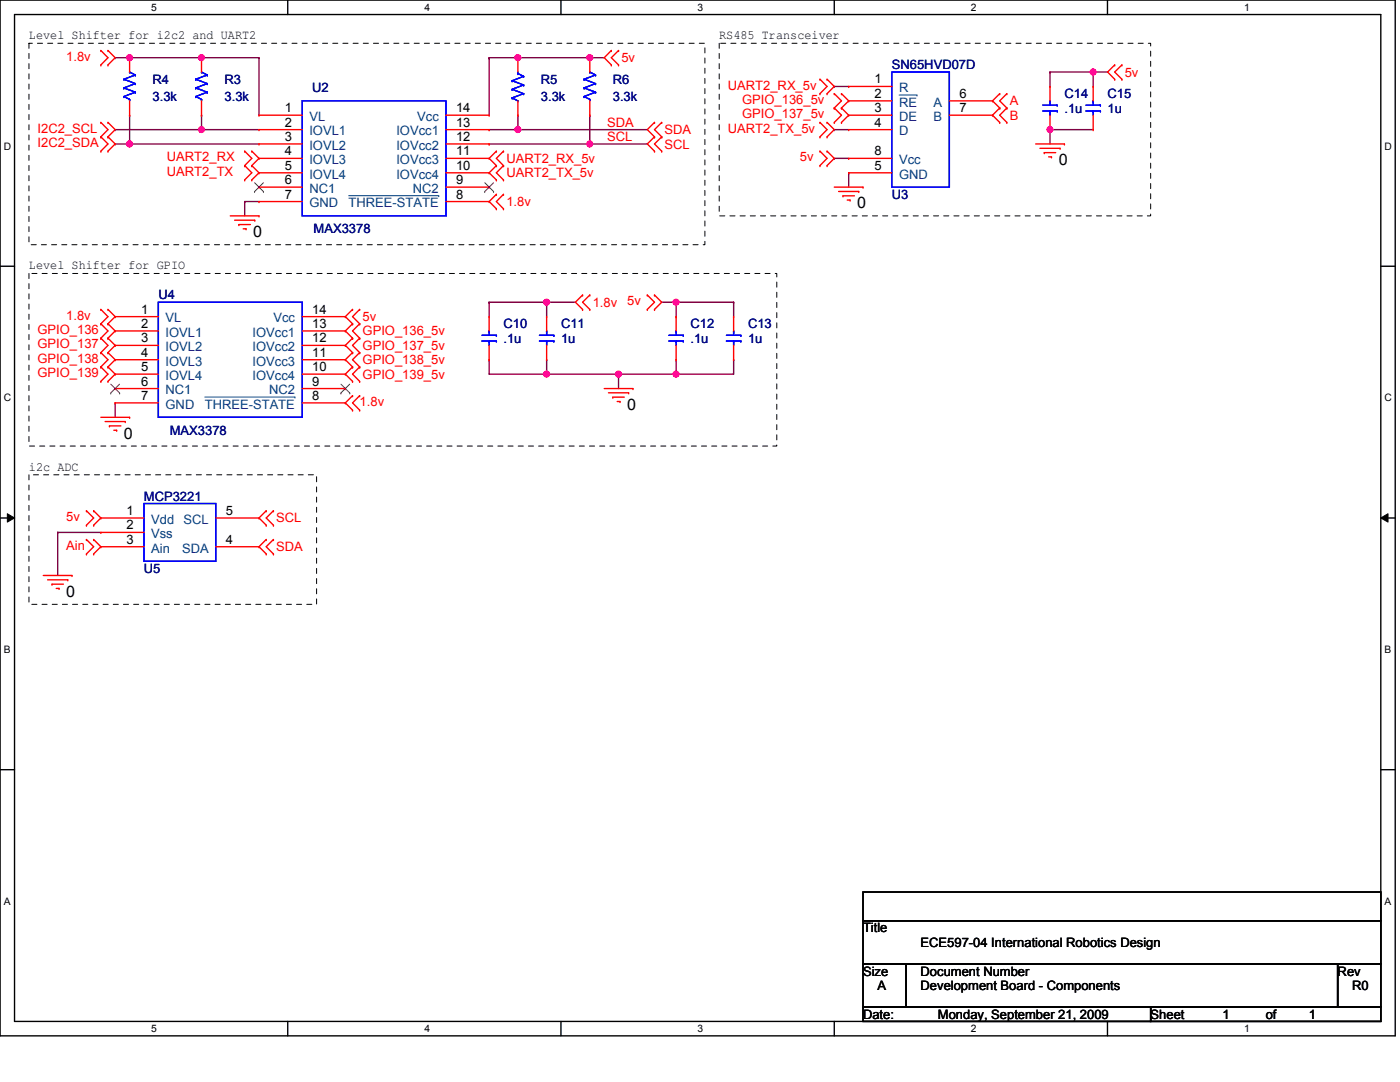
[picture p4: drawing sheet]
<svg xmlns="http://www.w3.org/2000/svg" width="279mm" height="216mm" viewBox="0 0 279 216" stroke-linecap="round" stroke-linejoin="round" font-family="sans-serif">
<path d="M0 0h278.4v206.7h-278.4zM2.9 2.9h272.7v200.9h-272.7z" fill="none" stroke="#000" stroke-width=".28"/>
<g fill="#fff">
<path d="M30.2 .3h1.1v2.3h-1.1z"/>
<path d="M30.2 204.1h1.1v2.3h-1.1z"/>
</g>
<path d="M57.4 0v2.9M57.4 203.8v2.9" fill="none" stroke="#000" stroke-width=".28"/>
<g fill="#fff">
<path d="M84.7 .3h1.1v2.3h-1.1z"/>
<path d="M84.7 204.1h1.1v2.3h-1.1z"/>
</g>
<path d="M112 0v2.9M112 203.8v2.9" fill="none" stroke="#000" stroke-width=".28"/>
<g fill="#fff">
<path d="M139.2 .3h1.2v2.3h-1.2z"/>
<path d="M139.2 204.1h1.2v2.3h-1.2z"/>
</g>
<path d="M166.5 0v2.9M166.5 203.8v2.9" fill="none" stroke="#000" stroke-width=".28"/>
<g fill="#fff">
<path d="M193.8 .3h1.1v2.3h-1.1z"/>
<path d="M193.8 204.1h1.1v2.3h-1.1z"/>
</g>
<path d="M221 0v2.9M221 203.8v2.9" fill="none" stroke="#000" stroke-width=".28"/>
<g fill="#fff">
<path d="M248.3 .3h1.1v2.3h-1.1z"/>
<path d="M248.3 204.1h1.1v2.3h-1.1z"/>
<path d="M.7 28h1.5v2.3h-1.5z"/>
<path d="M276.3 28h1.5v2.3h-1.5z"/>
<path d="M.7 78.2h1.5v2.3h-1.5z"/>
<path d="M276.3 78.2h1.5v2.3h-1.5z"/>
</g>
<path d="M0 53.1h2.9M275.6 53.1h2.8" fill="none" stroke="#000" stroke-width=".28"/>
<g fill="#fff">
<path d="M.7 128.5h1.4v2.2h-1.4z"/>
<path d="M276.3 128.5h1.4v2.2h-1.4z"/>
</g>
<path d="M0 103.4h2.9M275.6 103.4h2.8" fill="none" stroke="#000" stroke-width=".28"/>
<path d="M1.5 102.5l1.4 .9-1.4 .8zM275.6 103.4l1.4-.9v1.7z" fill="#000"/>
<path d="M1.5 102.5l1.4 .9-1.4 .8zM275.6 103.4l1.4-.9v1.7z" fill="none" stroke="#000" stroke-width=".2"/>
<g fill="#fff">
<path d="M.7 178.7h1.4v2.3h-1.4z"/>
<path d="M276.3 178.7h1.4v2.3h-1.4z"/>
</g>
<path d="M0 153.6h2.9M275.6 153.6h2.8" fill="none" stroke="#000" stroke-width=".28"/>
<path d="M5.8 8.6h134.9v40.2h-134.9zM143.5 8.6h86.1v34.5h-86.1zM5.8 54.6h149.2v34.4h-149.2zM5.8 94.7h57.4v25.9h-57.4z" fill="none" stroke="#000" stroke-width=".2" stroke-dasharray="1 1 1 1 1 1 1 1"/>
<path d="M23 11.5h.1M23 11.5h2.9M40.2 11.5h.1M40.2 11.5h11.5M48.8 40.2h.1M48.8 40.2h2.9M48.8 40.2v2.9" fill="none" stroke="#800040" stroke-width=".28"/>
<circle cx="40.2" cy="11.5" r=".57" fill="#f0f"/>
<circle cx="40.2" cy="11.5" r=".57" fill="none" stroke="#f0f" stroke-width=".28"/>
<path d="M51.7 11.5h.1M51.7 11.5v11.5M25.9 28.7h.1M25.9 28.7h25.8M40.2 23h.1M40.2 25.9h.1M40.2 23v2.9M40.2 25.9h11.5" fill="none" stroke="#800040" stroke-width=".28"/>
<circle cx="25.8" cy="28.7" r=".57" fill="#f0f"/>
<circle cx="25.8" cy="28.7" r=".57" fill="none" stroke="#f0f" stroke-width=".28"/>
<path d="M23 25.9h.1M23 25.9h17.2M25.9 23h.1M25.9 23v5.7" fill="none" stroke="#800040" stroke-width=".28"/>
<circle cx="40.2" cy="25.9" r=".57" fill="#f0f"/>
<circle cx="40.2" cy="25.9" r=".57" fill="none" stroke="#f0f" stroke-width=".28"/>
<path d="M25.9 11.5h.1M25.9 11.5h14.3M23 28.7h.1M23 28.7h2.9" fill="none" stroke="#800040" stroke-width=".28"/>
<circle cx="25.9" cy="11.5" r=".57" fill="#f0f"/>
<circle cx="25.9" cy="11.5" r=".57" fill="none" stroke="#f0f" stroke-width=".28"/>
<path d="M103.4 23h.1M103.4 25.9h.1M103.4 23v2.9M103.4 25.9h25.8" fill="none" stroke="#800040" stroke-width=".28"/>
<circle cx="103.3" cy="25.9" r=".57" fill="#f0f"/>
<circle cx="103.3" cy="25.9" r=".57" fill="none" stroke="#f0f" stroke-width=".28"/>
<path d="M117.7 28.7h.1M117.7 23h.1M117.7 28.7h11.5M117.7 23v5.7" fill="none" stroke="#800040" stroke-width=".28"/>
<circle cx="117.7" cy="28.7" r=".57" fill="#f0f"/>
<circle cx="117.7" cy="28.7" r=".57" fill="none" stroke="#f0f" stroke-width=".28"/>
<path d="M103.4 11.5h.1M103.4 11.5h14.3" fill="none" stroke="#800040" stroke-width=".28"/>
<circle cx="117.7" cy="11.5" r=".57" fill="#f0f"/>
<circle cx="117.7" cy="11.5" r=".57" fill="none" stroke="#f0f" stroke-width=".28"/>
<circle cx="103.3" cy="11.5" r=".57" fill="#f0f"/>
<circle cx="103.3" cy="11.5" r=".57" fill="none" stroke="#f0f" stroke-width=".28"/>
<g fill="none" stroke="#800040" stroke-width=".28">
<path d="M97.6 11.5h.1M97.6 11.5h5.8M97.6 11.5v11.5M117.7 11.5h.1M117.7 11.5h2.9M166.5 17.3h.1M166.5 17.3h2.9M97.6 25.9h.1M97.6 28.7h.1M97.6 25.9h5.8M97.6 28.7h20.1M166.5 25.9h.1"/>
<path d="M166.5 31.6h.1M166.5 25.9h2.9M166.5 31.6h2.9M169.4 34.5h.1M169.4 34.5v2.8M109.1 60.3h.1M109.1 60.3h5.7M123.4 74.7h.1M123.4 74.7v2.8M23 80.4h.1M23 80.4v2.9M11.5 106.2h.1"/>
<path d="M11.5 106.2v8.6M11.5 106.2h8.6"/>
</g>
<circle cx="109.1" cy="60.3" r=".57" fill="#f0f"/>
<circle cx="109.1" cy="60.3" r=".57" fill="none" stroke="#f0f" stroke-width=".28"/>
<path d="M97.6 71.8h.1M97.6 60.3h.1M97.6 60.3v2.9M97.6 71.8v2.9M97.6 60.3h11.5M109.1 71.8h.1M109.1 60.3h.1M109.1 60.3v2.9M109.1 71.8v2.9M132.1 60.3h2.8M134.9 60.3h.1" fill="none" stroke="#800040" stroke-width=".28"/>
<circle cx="134.9" cy="60.3" r=".57" fill="#f0f"/>
<circle cx="134.9" cy="60.3" r=".57" fill="none" stroke="#f0f" stroke-width=".28"/>
<path d="M134.9 63.2h.1M134.9 74.7h.1M146.4 60.3h.1M146.4 71.8h.1M146.4 60.3h-11.5v2.9M146.4 60.3v2.9M146.4 71.8v2.9h-11.5" fill="none" stroke="#800040" stroke-width=".28"/>
<circle cx="134.9" cy="74.6" r=".57" fill="#f0f"/>
<circle cx="134.9" cy="74.6" r=".57" fill="none" stroke="#f0f" stroke-width=".28"/>
<path d="M109.1 74.7h.1M123.4 74.7h.1M134.9 71.8h.1M134.9 71.8v2.9h-37.3" fill="none" stroke="#800040" stroke-width=".28"/>
<circle cx="109.1" cy="74.6" r=".57" fill="#f0f"/>
<circle cx="109.1" cy="74.6" r=".57" fill="none" stroke="#f0f" stroke-width=".28"/>
<circle cx="123.4" cy="74.6" r=".57" fill="#f0f"/>
<circle cx="123.4" cy="74.6" r=".57" fill="none" stroke="#f0f" stroke-width=".28"/>
<path d="M209.5 25.9h.1M209.5 25.9h8.7M209.5 25.9v2.8" fill="none" stroke="#800040" stroke-width=".28"/>
<circle cx="209.5" cy="25.9" r=".57" fill="#f0f"/>
<circle cx="209.5" cy="25.9" r=".57" fill="none" stroke="#f0f" stroke-width=".28"/>
<path d="M209.5 14.4h.1M209.5 14.4v2.9M218.2 14.4h.1M218.2 14.4h2.8" fill="none" stroke="#800040" stroke-width=".28"/>
<circle cx="218.1" cy="14.4" r=".57" fill="#f0f"/>
<circle cx="218.1" cy="14.4" r=".57" fill="none" stroke="#f0f" stroke-width=".28"/>
<path d="M209.5 14.4h.1M209.5 14.4h8.7M218.2 14.4h.1M218.2 14.4v2.9" fill="none" stroke="#800040" stroke-width=".28"/>
<g fill="none" stroke="#f00" stroke-width=".28">
<path d="M20.1 10.1h.1M20.1 13h.1M20.1 10.1l1.4 1.4-1.4 1.5M21.5 13h.1M21.5 10.1h.1M21.5 10.1l1.5 1.4-1.5 1.5M25.9 11.5h.1M25.9 11.5v2.9M40.2 11.5h.1M40.2 11.5v2.9M103.4 11.5h.1M103.4 11.5v2.9"/>
<path d="M117.7 11.5h.1M117.7 11.5v2.9M122 10.1h.1M122 13h.1M122 10.1l-1.4 1.4 1.4 1.5M123.4 13h.1M123.4 10.1h.1M123.4 10.1l-1.4 1.4 1.4 1.5M163.6 15.8h.1M163.6 18.7h.1M163.6 15.8l1.5 1.5-1.5 1.4M165.1 18.7h.1"/>
<path d="M165.1 15.8h.1M165.1 15.8l1.4 1.5-1.4 1.4M166.5 18.7h.1M166.5 18.7l1.4 1.4-1.4 1.4M167.9 18.7h.1M167.9 18.7l1.5 1.4M169.4 17.3h.1M169.4 17.3h8.6M199.5 18.7h.1M199.5 18.7l-1.4 1.4M200.9 18.7h.1M200.9 18.7l-1.4 1.4 1.4 1.4"/>
<path d="M209.5 17.3h.1M209.5 17.3v2.8M218.2 17.3h.1M218.2 17.3v2.8M222.5 13h.1M222.5 15.8h.1M222.5 13l-1.5 1.4 1.5 1.4M223.9 15.8h.1M223.9 13h.1M223.9 13l-1.4 1.4 1.4 1.4M20.1 24.4h.1M20.1 27.3h.1"/>
<path d="M20.1 30.2h.1M20.1 24.4l1.4 1.5-1.4 1.4M20.1 27.3l1.4 1.4-1.4 1.5M21.5 27.3h.1M21.5 24.4h.1M21.5 30.2h.1M21.5 24.4l1.5 1.5-1.5 1.4M21.5 27.3l1.5 1.4-1.5 1.5M25.9 23h.1M25.9 20.1v2.9M40.2 23h.1M40.2 20.1v2.9"/>
<path d="M48.8 30.2h.1M48.8 33h.1M48.8 35.9h.1M48.8 30.2l1.4 1.4-1.4 1.4M48.8 33l1.4 1.5-1.4 1.4M50.2 33h.1M50.2 30.2h.1M50.2 35.9h.1M50.2 30.2l1.5 1.4M50.2 33l1.5 1.5M51.7 23h.1M51.7 25.9h.1"/>
<path d="M51.7 28.7h.1M51.7 31.6h.1M51.7 34.5h.1M51.7 37.3h.1M51.7 37.3h8.6M51.7 28.7h8.6M51.7 31.6l-1.5 1.4M51.7 34.5l-1.5 1.4M51.7 23h8.6M51.7 25.9h8.6M51.7 31.6h8.6M51.7 34.5h8.6"/>
<path d="M89 37.3h8.6M89 28.7h8.6M89 23h8.6M89 25.9h8.6M89 31.6h8.6M89 34.5h8.6M97.6 37.3h.1M97.6 34.5h.1M97.6 31.6h.1M97.6 28.7h.1M97.6 25.9h.1M97.6 23h.1"/>
<path d="M97.6 31.6l1.5 1.4M97.6 34.5l1.5 1.4M99.1 38.8h.1M99.1 30.2h.1M99.1 33h.1M99.1 35.9h.1M99.1 38.8l-1.5 1.4M99.1 30.2l-1.5 1.4M99.1 33l-1.5 1.5M100.5 38.8h.1M100.5 33h.1M100.5 30.2h.1"/>
<path d="M100.5 35.9h.1M100.5 38.8l-1.4 1.4 1.4 1.5M100.5 30.2l-1.4 1.4 1.4 1.4M100.5 33l-1.4 1.5 1.4 1.4M103.4 23h.1M103.4 20.1v2.9M117.7 23h.1M117.7 20.1v2.9M130.6 24.4h.1M130.6 27.3h.1M130.6 30.2h.1M130.6 24.4l-1.4 1.5 1.4 1.4"/>
<path d="M130.6 27.3l-1.4 1.4 1.4 1.5M132.1 27.3h.1M132.1 24.4h.1M132.1 30.2h.1M132.1 24.4l-1.5 1.5 1.5 1.4M132.1 27.3l-1.5 1.4 1.5 1.5M163.6 30.2h.1M163.6 33h.1M163.6 24.4h.1M163.6 27.3h.1M163.6 30.2l1.5 1.4-1.5 1.4M163.6 24.4l1.5 1.5-1.5 1.4"/>
<path d="M165.1 33h.1M165.1 30.2h.1M165.1 27.3h.1M165.1 24.4h.1M165.1 30.2l1.4 1.4-1.4 1.4M165.1 24.4l1.4 1.5-1.4 1.4M166.5 21.5h.1M166.5 24.4h.1M166.5 37.3h5.7M166.5 21.5l1.4 1.5-1.4 1.4M167.4 38.2h4M167.9 21.5h.1"/>
<path d="M167.9 24.4h.1M167.9 21.5l1.5 1.5M168.2 39.1h.1M168.2 39.1h2.3M169.1 39.9h.6M169.4 20.1h.1M169.4 23h.1M169.4 25.9h.1M169.4 31.6h.1M169.4 34.5h.1M169.4 23l-1.5 1.4M169.4 20.1l-1.5 1.4"/>
<path d="M169.4 20.1h8.6M169.4 23h8.6M169.4 25.9h8.6M169.4 31.6h8.6M169.4 34.5h8.6M169.7 39.9h.1M171.4 38.2h.1M172.2 37.3h.1M189.5 20.1h8.6M189.5 23h8.6M198.1 20.1h.1M198.1 23h.1"/>
<path d="M198.1 20.1l1.4 1.4M198.1 23l1.4 1.4M199.5 21.5h.1M199.5 24.4h.1M199.5 21.5l-1.4 1.5M200.9 21.5h.1M200.9 24.4h.1M200.9 21.5l-1.4 1.5 1.4 1.4M206.7 28.7h5.7M207.5 29.6h4.1M208.4 30.5h.1M208.4 30.5h2.3"/>
<path d="M209.3 31.3h.5M209.5 25.9h.1M209.5 23v2.9M209.8 31.3h.1M211.6 29.6h.1M212.4 28.7h.1M218.2 25.9h.1M218.2 23v2.9M46 43.1h5.7M46.8 43.9h4M47.7 44.8h.1M47.7 44.8h2.3"/>
<path d="M48.5 45.7h.6M49.1 45.7h.1M50.8 43.9h.1M51.7 43.1h.1M51.7 40.2h.1M51.7 40.2h8.6M89 40.2h8.6M97.6 40.2h.1M97.6 40.2l1.5 1.5M99.1 41.7h.1M100.5 41.7h.1M116.3 58.9h.1"/>
<path d="M116.3 58.9l-1.5 1.4 1.5 1.4M117.7 58.9h.1M117.7 58.9l-1.4 1.4 1.4 1.4M129.2 58.9h.1M129.2 58.9l1.4 1.4-1.4 1.4M130.6 58.9h.1M130.6 58.9l1.5 1.4-1.5 1.4M20.1 61.7h.1M20.1 64.6h.1M20.1 67.5h.1M20.1 70.4h.1M20.1 73.2h.1"/>
<path d="M20.1 76.1h.1M20.1 61.7l1.4 1.5-1.4 1.4M20.1 64.6l1.4 1.4-1.4 1.5M20.1 67.5l1.4 1.4-1.4 1.5M20.1 70.4l1.4 1.4-1.4 1.4M20.1 73.2l1.4 1.5-1.4 1.4M21.5 64.6h.1M21.5 61.7h.1M21.5 67.5h.1M21.5 70.4h.1M21.5 73.2h.1M21.5 76.1h.1"/>
<path d="M21.5 61.7l1.5 1.5M21.5 64.6l1.5 1.4M21.5 67.5l1.5 1.4M21.5 70.4l1.5 1.4M21.5 73.2l1.5 1.5M23 63.2h.1M23 66h.1M23 68.9h.1M23 71.8h.1M23 74.7h.1M23 77.5h.1M23 77.5h8.6"/>
<path d="M23 63.2l-1.5 1.4M23 66l-1.5 1.5M23 68.9l-1.5 1.5M23 71.8l-1.5 1.4M23 74.7l-1.5 1.4M23 63.2h8.6M23 66h8.6M23 68.9h8.6M23 71.8h8.6M23 74.7h8.6M60.3 77.5h8.6M60.3 63.2h8.6"/>
<path d="M60.3 66h8.6M60.3 68.9h8.6M60.3 71.8h8.6M60.3 74.7h8.6M68.9 77.5h.1M68.9 74.7h.1M68.9 71.8h.1M68.9 68.9h.1M68.9 66h.1M68.9 63.2h.1M68.9 63.2l1.5 1.4M68.9 66l1.5 1.5"/>
<path d="M68.9 68.9l1.5 1.5M68.9 71.8l1.5 1.4M68.9 74.7l1.5 1.4M70.4 61.7h.1M70.4 64.6h.1M70.4 79h.1M70.4 67.5h.1M70.4 70.4h.1M70.4 73.2h.1M70.4 76.1h.1M70.4 67.5l-1.5 1.4M70.4 61.7l-1.5 1.5"/>
<path d="M70.4 79l-1.5 1.4M70.4 64.6l-1.5 1.4M70.4 70.4l-1.5 1.4M70.4 73.2l-1.5 1.5M71.8 64.6h.1M71.8 61.7h.1M71.8 79h.1M71.8 67.5h.1M71.8 70.4h.1M71.8 73.2h.1M71.8 76.1h.1M71.8 61.7l-1.4 1.5 1.4 1.4"/>
<path d="M71.8 79l-1.4 1.4 1.4 1.4M71.8 64.6l-1.4 1.4 1.4 1.5M71.8 67.5l-1.4 1.4 1.4 1.5M71.8 70.4l-1.4 1.4 1.4 1.4M71.8 73.2l-1.4 1.5 1.4 1.4M97.6 71.8h.1M97.6 63.2h.1M97.6 63.2v2.8M97.6 68.9v2.9M109.1 71.8h.1M109.1 63.2h.1M109.1 63.2v2.8"/>
<path d="M109.1 68.9v2.9M116.3 61.7h.1M117.7 61.7h.1M120.6 77.5h5.7M121.4 78.4h4.1M122.3 79.2h.1M122.3 79.2h2.3M125.5 78.4h.1M126.3 77.5h.1M129.2 61.7h.1M130.6 61.7h.1M134.9 71.8h.1"/>
<path d="M134.9 63.2h.1M134.9 63.2v2.8M134.9 68.9v2.9M146.4 71.8h.1M146.4 63.2h.1M146.4 63.2v2.8M146.4 68.9v2.9M20.1 83.3h5.8M21 84.1h4M21.8 85h.1M21.8 85h2.3M22.7 85.9h.6"/>
<path d="M23 80.4h.1M23 80.4h8.6M23.3 85.9h.1M25 84.1h.1M25.9 83.3h.1M60.3 80.4h8.6M68.9 80.4h.1M68.9 80.4l1.5 1.4M70.4 81.8h.1M71.8 81.8h.1M123.2 80.1h.5M123.7 80.1h.1"/>
<path d="M8.6 114.8h5.8M9.5 115.7h4M10.4 116.6h.1M10.4 116.6h2.3M11.2 117.4h.6M11.8 117.4h.1M13.5 115.7h.1M14.4 114.8h.1M17.3 107.7h.1M17.3 110.5h.1M17.3 101.9h.1M17.3 104.8h.1"/>
<path d="M17.3 107.7l1.4 1.4-1.4 1.4M17.3 101.9l1.4 1.5-1.4 1.4M18.7 110.5h.1M18.7 107.7h.1M18.7 104.8h.1M18.7 101.9h.1M18.7 107.7l1.4 1.4M18.7 101.9l1.4 1.5M20.1 103.4h.1M20.1 106.2h.1M20.1 109.1h.1M20.1 109.1l-1.4 1.4"/>
<path d="M20.1 103.4l-1.4 1.4M20.1 103.4h8.6M20.1 106.2h8.6M20.1 109.1h8.6M43.1 103.4h8.6M43.1 109.1h8.6M51.7 103.4h.1M51.7 109.1h.1M51.7 103.4l1.4 1.4M51.7 109.1l1.4 1.4M53.1 101.9h.1M53.1 104.8h.1"/>
<path d="M53.1 107.7h.1M53.1 110.5h.1M53.1 101.9l-1.4 1.5M53.1 107.7l-1.4 1.4M54.6 104.8h.1M54.6 101.9h.1M54.6 110.5h.1M54.6 107.7h.1M54.6 101.9l-1.5 1.5 1.5 1.4M54.6 107.7l-1.5 1.4 1.5 1.4"/>
</g>
<path d="M172.2 178h103.4v5.7h-103.4zM172.2 183.7h103.4v8.6h-103.4zM172.2 192.3h8.6v8.6h-8.6zM180.8 192.3h86.2v8.6h-86.2zM267 192.3h8.6v8.6h-8.6zM172.2 200.9h57.4v2.9h-57.4zM229.6 200.9h46v2.9h-46z" fill="none" stroke="#000" stroke-width=".28"/>
<g fill="none" stroke="#00f" stroke-width=".28">
<path d="M24.7 19.3h.1M24.7 17.5h.1M24.7 15.8h.1M24.7 19.3l1.2 .5M24.7 17.5l2.3 .9M24.7 15.8l2.3 .9M25.9 14.4h.1M25.9 19.8h.1M25.9 14.4l1.1 .6M25.9 19.8v.3M27 18.4h.1M27 16.7h.1"/>
<path d="M27 15h.1M27 18.4l-2.3 .9M27 16.7l-2.3 .8M27 15l-2.3 .8M39.1 19.3h.1M39.1 17.5h.1M39.1 15.8h.1M39.1 19.3l1.1 .5M39.1 17.5l2.3 .9M39.1 15.8l2.3 .9M40.2 14.4h.1M40.2 19.8h.1"/>
<path d="M40.2 14.4l1.2 .6M40.2 19.8v.3M41.4 18.4h.1M41.4 16.7h.1M41.4 15h.1M41.4 18.4l-2.3 .9M41.4 16.7l-2.3 .8M41.4 15l-2.3 .8M102.2 16.1h.1M102.2 17.8h.1M102.2 19.5h.1M102.2 16.1l2.3 .9"/>
<path d="M102.2 17.8l2.3 .9M102.2 19.5l1.2 .6M103.4 14.7h.1M103.4 14.7l1.1 .5M103.4 14.4v.3M104.5 15.2h.1M104.5 17h.1M104.5 18.7h.1M104.5 15.2l-2.3 .9M104.5 17l-2.3 .8M104.5 18.7l-2.3 .8M116.6 19.3h.1"/>
<path d="M116.6 17.5h.1M116.6 15.8h.1M116.6 19.3l1.1 .5M116.6 17.5l2.3 .9M116.6 15.8l2.3 .9M117.7 14.4h.1M117.7 19.8h.1M117.7 14.4l1.2 .6M117.7 19.8v.3M118.9 18.4h.1M118.9 16.7h.1M118.9 15h.1"/>
<path d="M118.9 18.4l-2.3 .9M118.9 16.7l-2.3 .8M118.9 15l-2.3 .8M178 14.4h11.5v22.9h-11.5zM60.3 20.1h28.7v23h-28.7zM103.4 20.1h.1M208.1 22.1h2.9M208.1 21h2.9M209.5 20.1h.1M209.5 22.1h.1M209.5 20.1v.9M209.5 22.1v.9"/>
<path d="M211 22.1h.1M211 21h.1M216.7 22.1h2.9M216.7 21h2.9M218.2 20.1h.1M218.2 22.1h.1M218.2 20.1v.9M218.2 22.1v.9M219.6 22.1h.1M219.6 21h.1M31.6 60.3h28.7v23h-28.7zM96.2 68.1h2.9"/>
<path d="M96.2 66.9h2.9M97.6 66h.1M97.6 68.1h.1M97.6 66v.9M97.6 68.1v.8M99.1 68.1h.1M99.1 66.9h.1M107.7 68.1h2.8M107.7 66.9h2.8M109.1 66h.1M109.1 68.1h.1M109.1 66v.9"/>
<path d="M109.1 68.1v.8M110.5 68.1h.1M110.5 66.9h.1M133.5 68.1h2.9M133.5 66.9h2.9M134.9 66h.1M134.9 68.1h.1M134.9 66v.9M134.9 68.1v.8M136.4 68.1h.1M136.4 66.9h.1M145 68.1h2.8"/>
<path d="M145 66.9h2.8M146.4 66h.1M146.4 68.1h.1M146.4 66v.9M146.4 68.1v.8M147.8 68.1h.1M147.8 66.9h.1M28.7 100.5h14.4v11.5h-14.4z"/>
</g>
<path d="M179.4 19h3.6M183 19h.1M69.6 39.1h18M87.6 39.1h.1M40.9 79.2h18M58.9 79.2h.1" fill="none" stroke="#004080" stroke-width=".2"/>
<g fill="none" stroke="#804000" stroke-width=".2">
<path d="M50.8 38.2h.1M50.8 36.5l1.8 1.7M52.6 36.5l-1.8 1.7M52.6 38.2h.1M96.7 38.2h.1M96.8 36.5l1.7 1.7M98.5 36.5l-1.8 1.7M98.5 38.2h.1M22.1 78.4h.1M22.1 76.7l1.8 1.7M23.9 76.7l-1.8 1.7M23.9 78.4h.1"/>
<path d="M68 78.4h.1M68.1 76.7l1.7 1.7M69.8 76.7l-1.8 1.7M69.8 78.4h.1"/>
</g>
<circle cx="40.2" cy="11.5" r=".57" fill="#f0f"/>
<circle cx="40.2" cy="11.5" r=".57" fill="none" stroke="#f0f" stroke-width=".28"/>
<circle cx="25.8" cy="28.7" r=".57" fill="#f0f"/>
<circle cx="25.8" cy="28.7" r=".57" fill="none" stroke="#f0f" stroke-width=".28"/>
<circle cx="40.2" cy="25.9" r=".57" fill="#f0f"/>
<circle cx="40.2" cy="25.9" r=".57" fill="none" stroke="#f0f" stroke-width=".28"/>
<circle cx="25.9" cy="11.5" r=".57" fill="#f0f"/>
<circle cx="25.9" cy="11.5" r=".57" fill="none" stroke="#f0f" stroke-width=".28"/>
<circle cx="103.3" cy="25.9" r=".57" fill="#f0f"/>
<circle cx="103.3" cy="25.9" r=".57" fill="none" stroke="#f0f" stroke-width=".28"/>
<circle cx="117.7" cy="28.7" r=".57" fill="#f0f"/>
<circle cx="117.7" cy="28.7" r=".57" fill="none" stroke="#f0f" stroke-width=".28"/>
<circle cx="117.7" cy="11.5" r=".57" fill="#f0f"/>
<circle cx="117.7" cy="11.5" r=".57" fill="none" stroke="#f0f" stroke-width=".28"/>
<circle cx="103.3" cy="11.5" r=".57" fill="#f0f"/>
<circle cx="103.3" cy="11.5" r=".57" fill="none" stroke="#f0f" stroke-width=".28"/>
<circle cx="109.1" cy="60.3" r=".57" fill="#f0f"/>
<circle cx="109.1" cy="60.3" r=".57" fill="none" stroke="#f0f" stroke-width=".28"/>
<circle cx="134.9" cy="60.3" r=".57" fill="#f0f"/>
<circle cx="134.9" cy="60.3" r=".57" fill="none" stroke="#f0f" stroke-width=".28"/>
<circle cx="134.9" cy="74.6" r=".57" fill="#f0f"/>
<circle cx="134.9" cy="74.6" r=".57" fill="none" stroke="#f0f" stroke-width=".28"/>
<circle cx="109.1" cy="74.6" r=".57" fill="#f0f"/>
<circle cx="109.1" cy="74.6" r=".57" fill="none" stroke="#f0f" stroke-width=".28"/>
<circle cx="123.4" cy="74.6" r=".57" fill="#f0f"/>
<circle cx="123.4" cy="74.6" r=".57" fill="none" stroke="#f0f" stroke-width=".28"/>
<circle cx="209.5" cy="25.9" r=".57" fill="#f0f"/>
<circle cx="209.5" cy="25.9" r=".57" fill="none" stroke="#f0f" stroke-width=".28"/>
<circle cx="218.1" cy="14.4" r=".57" fill="#f0f"/>
<circle cx="218.1" cy="14.4" r=".57" fill="none" stroke="#f0f" stroke-width=".28"/>
<g font-size="3.2">
<text x="211.3" y="33">0</text>
<text x="171.1" y="41.6">0</text>
<text x="50.5" y="47.3">0</text>
<text x="125.2" y="81.8">0</text>
<text x="24.7" y="87.5">0</text>
<text x="13.2" y="119.1">0</text>
</g>
<g font-size="2.6">
<text x="5.8" y="7.9">Level Shifter for i2c2 and UART2</text>
<text x="143.5" y="7.9">RS485 Transceiver</text>
<text x="174.5" y="16.7">1</text>
<text x="56.9" y="22.4">1</text>
<text x="91" y="22.4">14</text>
<text x="174.5" y="19.5">2</text>
<text x="174.5" y="22.4">3</text>
<text x="191.5" y="19.5">6</text>
<text x="191.5" y="22.4">7</text>
<text x="56.9" y="25.3">2</text>
<text x="56.9" y="28.1">3</text>
<text x="91" y="28.1">12</text>
<text x="91" y="25.3">13</text>
<text x="174.5" y="25.3">4</text>
<text x="56.9" y="31">4</text>
<text x="56.9" y="33.9">5</text>
<text x="91" y="33.9">10</text>
<text x="91" y="31">11</text>
<text x="174.5" y="31">8</text>
<text x="174.5" y="33.9">5</text>
<text x="56.9" y="36.7">6</text>
<text x="56.9" y="39.6">7</text>
<text x="91" y="39.6">8</text>
<text x="91" y="36.7">9</text>
<text x="5.8" y="53.8">Level Shifter for GPIO</text>
<text x="28.2" y="62.6">1</text>
<text x="28.2" y="65.4">2</text>
<text x="62.3" y="65.4">13</text>
<text x="62.3" y="62.6">14</text>
<text x="28.2" y="68.3">3</text>
<text x="28.2" y="71.2">4</text>
<text x="62.3" y="71.2">11</text>
<text x="62.3" y="68.3">12</text>
<text x="28.2" y="74.1">5</text>
<text x="28.2" y="76.9">6</text>
<text x="62.3" y="76.9">9</text>
<text x="62.3" y="74.1">10</text>
<text x="28.2" y="79.8">7</text>
<text x="62.3" y="79.8">8</text>
<text x="5.8" y="94">i2c ADC</text>
<text x="25.3" y="102.8">1</text>
<text x="25.3" y="105.6">2</text>
<text x="45.1" y="102.8">5</text>
<text x="25.3" y="108.5">3</text>
<text x="45.1" y="108.5">4</text>
<text x="172.2" y="186.1">Title</text>
<text x="183.7" y="188.9">ECE597-04 International Robotics Design</text>
<text x="172.2" y="194.7">Size</text>
<text x="175.1" y="197.5">A</text>
<text x="183.7" y="194.7">Document Number</text>
<text x="183.7" y="197.5">Development Board - Components</text>
<text x="267" y="194.7">Rev</text>
<text x="269.8" y="197.5">R0</text>
<text x="172.2" y="203.3">Date:</text>
<text x="187.2" y="203.3">Monday, September 21, 2009</text>
<text x="229.6" y="203.3">Sheet</text>
<text x="244" y="203.3">1</text>
<text x="252.6" y="203.3">of</text>
<text x="261.2" y="203.3">1</text>
</g>
<g font-size="2.6" fill="#f00">
<text x="13.2" y="12.1">1.8v</text>
<text x="124" y="12.4">5v</text>
<text x="145.3" y="17.9">UART2_RX_5v</text>
<text x="224.5" y="15.3">5v</text>
<text x="148.1" y="20.7">GPIO_136_5v</text>
<text x="148.1" y="23.6">GPIO_137_5v</text>
<text x="201.5" y="21">A</text>
<text x="201.5" y="23.9">B</text>
<text x="7.5" y="26.5">I2C2_SCL</text>
<text x="7.5" y="29.3">I2C2_SDA</text>
<text x="121.2" y="25.3">SDA</text>
<text x="121.2" y="28.2">SCL</text>
<text x="132.6" y="26.8">SDA</text>
<text x="132.6" y="29.6">SCL</text>
<text x="145.3" y="26.5">UART2_TX_5v</text>
<text x="33.3" y="32.2">UART2_RX</text>
<text x="33.3" y="35.1">UART2_TX</text>
<text x="101.1" y="32.5">UART2_RX_5v</text>
<text x="101.1" y="35.4">UART2_TX_5v</text>
<text x="159.6" y="32.2">5v</text>
<text x="101.1" y="41.1">1.8v</text>
<text x="13.2" y="63.8">1.8v</text>
<text x="72.4" y="64.1">5v</text>
<text x="118.3" y="61.2">1.8v</text>
<text x="125.2" y="60.9">5v</text>
<text x="7.5" y="66.7">GPIO_136</text>
<text x="7.5" y="69.5">GPIO_137</text>
<text x="72.4" y="66.9">GPIO_136_5v</text>
<text x="72.4" y="69.8">GPIO_137_5v</text>
<text x="7.5" y="72.4">GPIO_138</text>
<text x="7.5" y="75.3">GPIO_139</text>
<text x="72.4" y="72.7">GPIO_138_5v</text>
<text x="72.4" y="75.5">GPIO_139_5v</text>
<text x="71.8" y="81">1.8v</text>
<text x="13.2" y="104">5v</text>
<text x="55.1" y="104.2">SCL</text>
<text x="13.2" y="109.7">Ain</text>
<text x="55.1" y="110">SDA</text>
</g>
<g font-size="2.6" fill="#000080">
<text x="30.5" y="16.7">R4</text>
<text x="44.8" y="16.7">R3</text>
<text x="108" y="16.7">R5</text>
<text x="122.3" y="16.7">R6</text>
<text x="178" y="13.8">SN65HVD07D</text>
<text x="30.5" y="20.2">3.3k</text>
<text x="44.8" y="20.2">3.3k</text>
<text x="62.3" y="18.4">U2</text>
<text x="108" y="20.2">3.3k</text>
<text x="122.3" y="20.2">3.3k</text>
<text x="212.4" y="19.6">C14</text>
<text x="212.4" y="22.5">.1u</text>
<text x="221" y="19.6">C15</text>
<text x="221" y="22.5">1u</text>
<text x="178" y="39.7">U3</text>
<text x="62.6" y="46.6">MAX3378</text>
<text x="31.6" y="59.8">U4</text>
<text x="100.5" y="65.5">C10</text>
<text x="112" y="65.5">C11</text>
<text x="137.8" y="65.5">C12</text>
<text x="149.3" y="65.5">C13</text>
<text x="100.5" y="68.4">.1u</text>
<text x="112" y="68.4">1u</text>
<text x="137.8" y="68.4">.1u</text>
<text x="149.3" y="68.4">1u</text>
<text x="33.9" y="86.7">MAX3378</text>
<text x="28.7" y="99.9">MCP3221</text>
<text x="28.7" y="114.3">U5</text>
</g>
<g font-size="2.6" fill="#004080">
<text x="179.4" y="18.4">R</text>
<text x="179.4" y="21.3">RE</text>
<text x="186.3" y="21.3">A</text>
<text x="61.7" y="24.2">VL</text>
<text x="61.7" y="27">IOVL1</text>
<text x="61.7" y="29.9">IOVL2</text>
<text x="79.1" y="29.9">IOVcc2</text>
<text x="79.1" y="27">IOVcc1</text>
<text x="83.3" y="24.2">Vcc</text>
<text x="179.4" y="24.2">DE</text>
<text x="179.4" y="27">D</text>
<text x="186.3" y="24.2">B</text>
<text x="61.7" y="32.8">IOVL3</text>
<text x="61.7" y="35.6">IOVL4</text>
<text x="79.1" y="35.6">IOVcc4</text>
<text x="79.1" y="32.8">IOVcc3</text>
<text x="179.4" y="32.8">Vcc</text>
<text x="179.4" y="35.6">GND</text>
<text x="61.7" y="38.5">NC1</text>
<text x="61.7" y="41.4">GND</text>
<text x="69.6" y="41.4">THREE-STATE</text>
<text x="82.4" y="38.5">NC2</text>
<text x="33" y="64.3">VL</text>
<text x="54.6" y="64.3">Vcc</text>
<text x="33" y="67.2">IOVL1</text>
<text x="33" y="70.1">IOVL2</text>
<text x="50.4" y="70.1">IOVcc2</text>
<text x="50.4" y="67.2">IOVcc1</text>
<text x="33" y="72.9">IOVL3</text>
<text x="33" y="75.8">IOVL4</text>
<text x="50.4" y="75.8">IOVcc4</text>
<text x="50.4" y="72.9">IOVcc3</text>
<text x="33" y="78.7">NC1</text>
<text x="33" y="81.6">GND</text>
<text x="40.9" y="81.6">THREE-STATE</text>
<text x="53.7" y="78.7">NC2</text>
<text x="30.2" y="104.5">Vdd</text>
<text x="30.2" y="107.4">Vss</text>
<text x="36.6" y="104.5">SCL</text>
<text x="30.2" y="110.3">Ain</text>
<text x="36.3" y="110.3">SDA</text>
</g>
<g font-size="2">
<text x="30.2" y="2.2">5</text>
<text x="84.7" y="2.2">4</text>
<text x="139.2" y="2.2">3</text>
<text x="193.8" y="2.2">2</text>
<text x="248.3" y="2.2">1</text>
<text x=".7" y="29.8">D</text>
<text x="276.3" y="29.8">D</text>
<text x=".7" y="80.1">C</text>
<text x="276.3" y="80.1">C</text>
<text x=".7" y="130.3">B</text>
<text x="276.3" y="130.3">B</text>
<text x=".7" y="180.5">A</text>
<text x="276.3" y="180.5">A</text>
<text x="30.2" y="206">5</text>
<text x="84.7" y="206">4</text>
<text x="139.2" y="206">3</text>
<text x="193.8" y="206">2</text>
<text x="248.3" y="206">1</text>
</g>
</svg>
